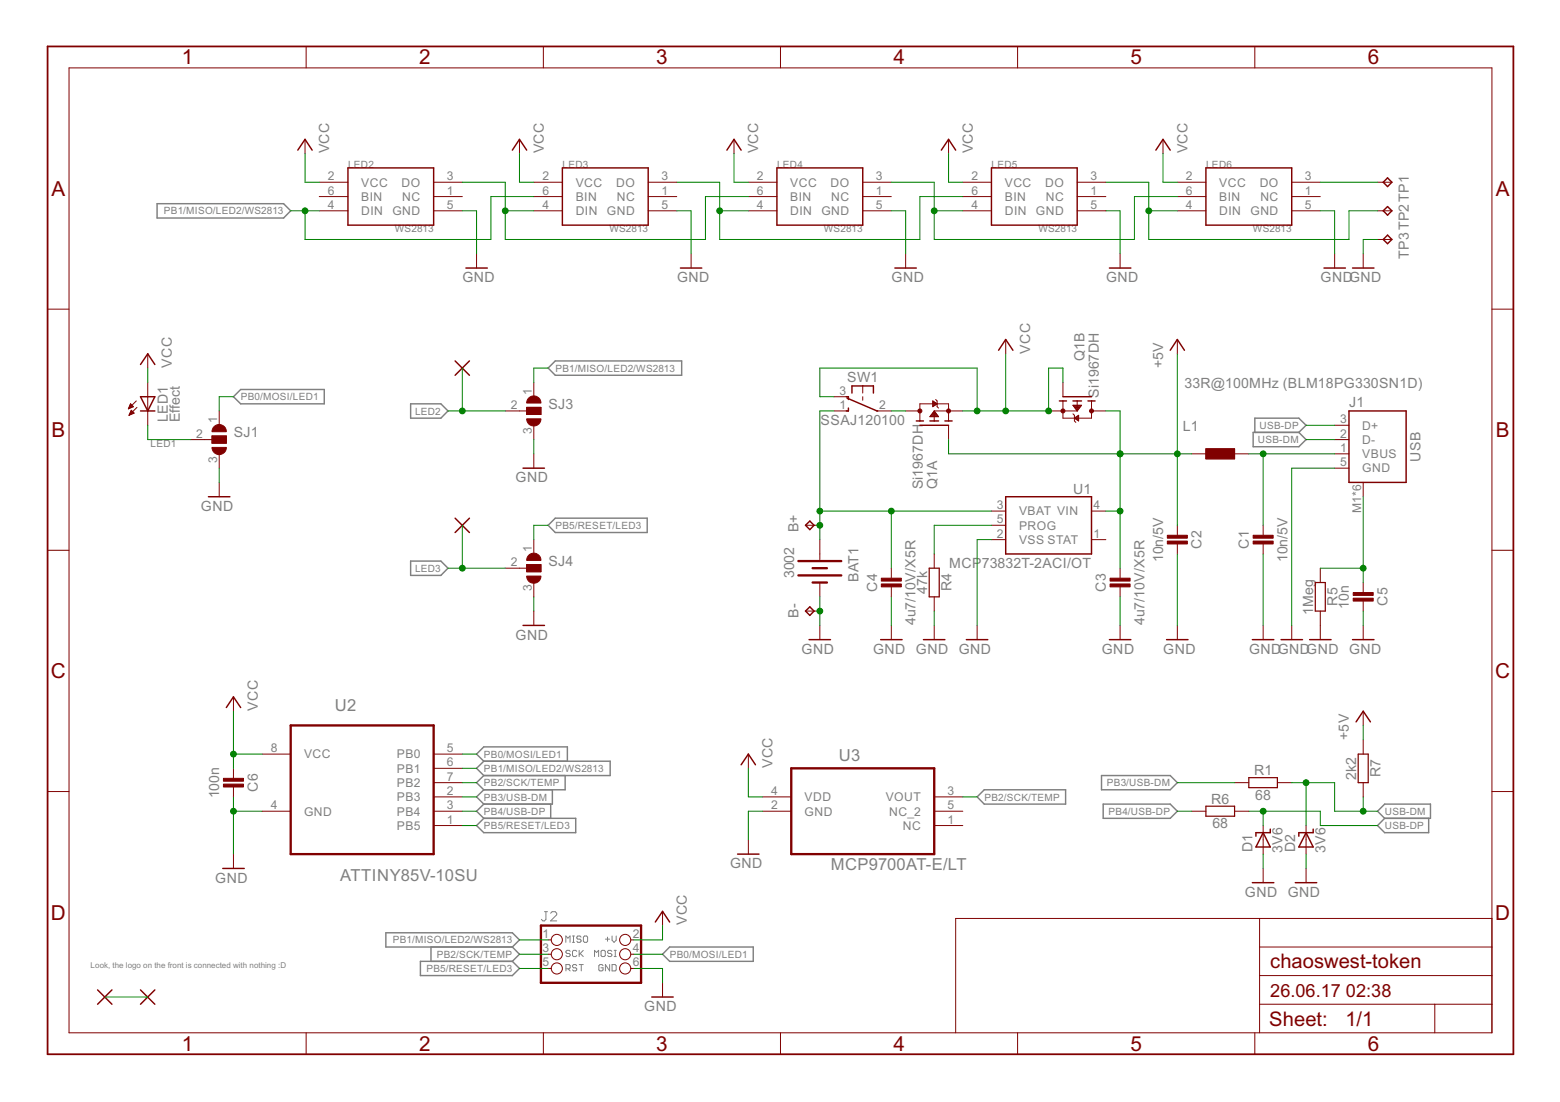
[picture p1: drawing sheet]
<svg xmlns="http://www.w3.org/2000/svg" width="297mm" height="210mm" viewBox="0 0 297 210" stroke-linecap="round" stroke-linejoin="round" font-family="sans-serif">
<g fill="none" stroke="#808080" stroke-width=".19">
<path d="M103.7 173.7h.5M103.9 173.7v1.4l-.2 .3h-.3l-.3-.3M104.8 173.9l.3-.2h.6l.3 .2v.3l-1.2 1.2h1.2M107.7 179.5v-1.2l.4 .4 .4-.4v1.2M109 179.5h.4M109 178.3h.4M109.2 178.3v1.2M110.6 178.5l-.2-.2h-.4l-.2 .4 .2 .2h.4l.2 .4-.2 .2h-.4l-.2-.2M111.1 178.5l.2-.2h.4l.2 .2v.8l-.2 .2h-.4l-.2-.2zM115.3 178.9h.8M115.7 178.5v.8M116.5 178.3v.8l.4 .4 .4-.4v-.8"/>
<path d="M107.8 184.5h.6l.2-.2v-.4l-.2-.2h-.6v1.2M108.2 184.5l.4 .4M108.6 181.2l-.2-.2h-.4l-.2 .2v.2l.2 .2h.4l.2 .2-.2 .4h-.4l-.2-.2M109.8 183.9l-.2-.2h-.4l-.2 .2 .2 .4h.4l.2 .2-.2 .4h-.4l-.2-.2M109.8 181.2l-.2-.2h-.4l-.2 .2v.8l.2 .2h.4l.2-.2M110.3 181v1.2M110.3 183.7h.8M110.5 181.6l.6 .6M110.7 183.7v1.2M111.1 181l-.8 .8M113.2 182.2v-1.2l.4 .4 .4-.4v1.2M114.6 181h.4l.3 .2v.8l-.3 .2h-.4l-.2-.2v-.8z"/>
<path d="M114.8 183.9l-.2-.2h-.4l-.2 .2v.8l.2 .2h.4l.2-.2v-.4h-.4M116.1 183.7v1.2l-.8-1.2v1.2M116.5 181.2l-.2-.2h-.4l-.2 .2v.2l.2 .2h.4l.2 .2-.2 .4h-.4l-.2-.2M116.5 183.7h.6l.2 .2v.8l-.2 .2h-.6zM116.9 181h.4M116.9 182.2h.4M117.2 181v1.2"/>
</g>
<g fill="none" stroke="#808080" stroke-width=".28">
<path d="M29.9 38.8h24.1l1.4 1.4-1.4 1.3h-24.1zM45.8 74.2h15.9v2.7h-15.9l-1.4-1.3zM78.2 76.9h5.7l1.4 1.4-1.4 1.4h-5.7zM104.4 70.1l1.3-1.4h24.1v2.8h-24.1zM238.6 82.4h8.7l1.4 1.3-1.4 1.4h-8.7zM238.9 82.4v-2.7h8.4l1.4 1.3-1.4 1.4M78.2 106.9h5.7l1.4 1.3-1.4 1.4h-5.7zM104.4 100.1l1.3-1.4h17.5v2.7h-17.5zM92.1 155.9h17.5v2.7h-17.5l-1.4-1.4zM92.1 145h24.1v2.7h-24.1M92.1 150.4l-1.4 1.4 1.4 1.4M92.1 153.2l-1.4 1.3 1.4 1.4"/>
<path d="M92.1 147.7l-1.4 1.4 1.4 1.3M92.1 145l-1.4 1.3 1.4 1.4M92.1 145l-1.4-1.4 1.4-1.3h15.9v2.7M104.9 153.2v2.7M105.2 150.4v2.8h-13.1M107.6 147.7v2.7h-15.5M187.4 150.4h15.5v2.8h-15.5l-1.3-1.4zM209.7 147.7h13.1l1.4 1.4-1.4 1.3h-13.1zM210.1 153.2h12.7l1.4 1.3-1.4 1.4h-12.7zM262.3 154.5l1.4-1.3h8.7v2.7h-8.7zM263.7 155.9l-1.4 1.3 1.4 1.4h8.3v-2.7M73.5 177.7h24.1l1.3 1.3-1.3 1.4h-24.1z"/>
<path d="M80.1 183.1h17.5l1.3 1.4-1.3 1.3h-17.5zM82.1 180.4v2.7M97.6 180.4l1.3 1.4-1.3 1.3M127.5 180.4h15.9v2.7h-15.9l-1.3-1.3z"/>
</g>
<g fill="none" stroke="#800000" stroke-width=".28">
<path d="M56.7 28.6l1.4-2.1 1.3 2.1M66.3 32h16.3v10.9h-16.3zM97.6 28.6l1.3-2.1 1.4 2.1M107.1 32h16.3v10.9h-16.3zM138.4 28.6l1.4-2.1 1.3 2.1M147.9 32h16.4v10.9h-16.4zM179.2 28.6l1.4-2.1 1.4 2.1M188.8 32h16.3v10.9h-16.3zM220.1 28.6l1.3-2.1 1.4 2.1M229.6 32h16.4v10.9h-16.4zM263.4 34.7l.8-.8 .8 .8-.8 .8zM88.7 51.1h4.1"/>
<path d="M129.6 51.1h4M170.4 51.1h4.1M211.2 51.1h4.1M252.1 51.1h4.1M257.5 51.1h4.1M263.4 40.2l.8-.9 .8 .9-.8 .8zM264.2 44.8l.8 .8-.8 .8-.8-.8zM26.8 75.6h2.7l-1.4 2.7zM26.8 78.3h2.7M26.8 69.4l1.3-2 1.4 2M86.7 68.7l2.7 2.8M89.4 68.7l-2.7 2.8"/>
<path d="M161.1 75.6h.4v.5M161.3 75.8l5.8 2.5M161.5 77.7v.6h-.4M162.2 74.9v-1.4h4.1v1.4M190.1 66.7l1.4-2 1.4 2M201.7 76.4h1.4M202.4 75.6h5.4M204.3 76.4h1.6M207.2 76.4h1.3M222.8 66.7l1.4-2 1.3 2M256.9 78.3h10.8v13.6h-10.8zM39.7 94.6h4.1"/>
<path d="M86.7 98.7l2.7 2.7M89.4 98.7l-2.7 2.7M99.6 89.2h4.1M174.5 80.2h1.3M175.2 81h5.4M177.1 80.2h1.6M179.9 80.2h1.4M191.5 94.6h16.3v10.9h-16.3zM99.6 119.1h4.1M153.4 100.1l.8-.8 .8 .8-.8 .8zM153.4 116.4l.8-.8 .8 .8-.8 .8zM43.1 134.8l1.3-2.1 1.4 2.1"/>
<path d="M154.1 121.8h4M167.7 121.8h4.1M175.8 121.8h4.1M184 121.8h4.1M211.2 121.8h4.1M222.1 121.8h4.1M238.5 121.8h4M243.9 121.8h4.1M249.4 121.8h4M257.5 121.8h4.1M258.2 137.5l1.4-2 1.3 2M141.1 145.7l1.4-2.1 1.3 2.1"/>
<path d="M240.5 158.6l1.4 2.7h-2.8zM241.9 157.9v.7h-2.8v.7M248.7 158.6l1.3 2.7h-2.7zM250 157.9v.7h-2.7v.7M42.4 165.4h4.1M124.8 175.6l1.4-2 1.3 2M140.4 162.7h4.1M238.5 168.1h4M246.6 168.1h4.1M18.6 188.6l2.7 2.7M21.3 188.6l-2.7 2.7M26.8 188.6l2.7 2.7"/>
<path d="M29.5 188.6l-2.7 2.7M124.1 189.9h4.1"/>
</g>
<g fill="none" stroke="#800000" stroke-width=".19">
<path d="M13.1 12.9h271v183.8h-271zM58.3 8.8v4.1M103.5 8.8v4.1M148.6 8.8v4.1M193.8 8.8v4.1M238.9 8.8v4.1M58.1 26.5v2.8M60.8 37.4h5.5M60.8 34.7h5.5M82.6 37.4h5.4M82.6 34.7h5.4M98.9 26.5v2.8"/>
<path d="M101.6 37.4h5.5M101.6 34.7h5.5M123.4 37.4h5.5M123.4 34.7h5.5M139.8 26.5v2.8M142.5 37.4h5.4M142.5 34.7h5.4M164.3 37.4h5.4M164.3 34.7h5.4M180.6 26.5v2.8M183.3 37.4h5.5M183.3 34.7h5.5"/>
<path d="M205.1 37.4h5.5M205.1 34.7h5.5M221.4 26.5v2.8M224.2 37.4h5.4M224.2 34.7h5.4M246 37.4h5.4M246 34.7h5.4M262.3 34.7h2.7M9.1 58.9h4M60.8 40.2h5.5M82.6 40.2h5.4M90.7 48.3v2.8"/>
<path d="M101.6 40.2h5.5M123.4 40.2h5.5M131.6 48.3v2.8M142.5 40.2h5.4M164.3 40.2h5.4M172.4 48.3v2.8M183.3 40.2h5.5M205.1 40.2h5.5M213.3 48.3v2.8M224.2 40.2h5.4M246 40.2h5.4M254.1 48.3v2.8"/>
<path d="M259.6 48.3v2.8M262.3 40.2h2.7M262.3 45.6h2.7M284.1 58.9h4.1M24.5 77.7h.2M24.6 77.6h.5M24.6 79.1h.1M24.6 77.5h.8M24.7 77.3h.6M24.7 78.9h.3M24.7 78.8h.6M24.7 77.2h.4"/>
<path d="M24.8 78.7h.7M24.8 77.1h.2M24.8 76.9h.1M24.8 78.5h.6M24.8 76.9l-.4 1M24.8 76.9l.6 .6-1 .4M24.9 78.4h.4M24.9 78.3h.2M25 78.1l.5 .6-.9 .4zM26 76.4l-1.6 1.5M26.1 77.6l-1.5 1.5M28.1 67.4v2.7"/>
<path d="M28.1 72.8v8.2M41.7 78.3v2.7M96.2 78.3h4.1M100.3 77.6h2.7v1.4h-2.7zM101.6 72.8v2.8M158.8 78.3h2.7M158.8 75.6h2.7M164.3 73.5v1.4M164.3 75.6v.6M167 78.3h2.7M172.4 78.3h2.8M177.1 79.3h1.6"/>
<path d="M177.2 79.2h1.4M177.3 79.1h1.2M177.4 78.9h1M177.5 78.8h.8M177.6 78.7h.6M177.6 77.3h.2M177.6 77.2h.4M177.6 77.1h.6M177.6 76.4l.8 .5-.8 .6zM177.6 76.8h.7M177.6 76.7h.5M177.6 76.6h.3"/>
<path d="M177.6 76.4h.1M177.7 78.5h.4M177.8 78.4h.2M177.9 78.3h5.4M177.9 78.3v1.9M177.9 78.3l.8 1.1h-1.6zM178.2 76.1l.2 .3v1.1l.3 .2M191.5 64.7v2.7M199.7 78.3h5.4M202.4 72.8v2.8M202.4 76.4v3.3h5.4v-3.3M204.3 77.2h1.6l-.8 1.1z"/>
<path d="M204.3 78.8l.3 .3v1.1l.3 .3M204.4 77.3h1.4M204.5 77.5h1.2M204.6 79.7l.8-.6v1.1zM204.6 77.6h1M204.7 79.6h.7M204.7 79.7h.7M204.7 77.7h.8M204.8 77.9h.6M204.9 79.5h.5M204.9 79.8h.5M204.9 78h.4"/>
<path d="M205 78.1h.2M205 79.3h.4M205.1 80h.3M205.1 76.4v1.9M205.3 79.2h.1M207.8 78.3h2.8M224.2 64.7v2.7M36.3 83.7h4.1M40.4 83h2.7v1.4h-2.7zM41.7 86.4v2.8M41.7 91.9v2.7M101.6 81v2.7"/>
<path d="M101.6 86.4v2.8M175.2 80.2v-3.3h5.4v3.3M180.6 81v2.7M188.8 97.3h2.7M205.3 80.1h.1M207.8 97.3h2.8M226.9 86.4h2.7M229.6 85.5h5.5v1.9h-5.5zM235.1 86.4h2.7M254.1 86.4h2.8M254.1 81h2.8M254.1 83.7h2.8"/>
<path d="M254.1 89.2h2.8M259.6 91.9v2.7M9.1 104.8h4M96.2 108.2h4.1M100.3 107.5h2.7v1.4h-2.7zM101.6 102.8v2.7M101.6 111v2.7M101.6 116.4v2.7M153.4 100.1h2.7M153.4 116.4h2.7M156.1 102.8v3.8M156.1 111v2.7"/>
<path d="M156.1 119.1v2.7M169.7 108.2v1.9M169.7 111.8v1.9M169.7 119.1v2.7M177.9 105.5v2.7M177.9 113.7v2.7M177.9 119.1v2.7M186.1 119.1v2.7M188.8 102.8h2.7M188.8 100.1h2.7M207.8 102.8h2.8M213.3 108.2v1.9"/>
<path d="M213.3 111.8v1.9M213.3 119.1v2.7M224.2 100.1v1.9M224.2 103.6v1.9M224.2 119.1v2.7M240.5 100.1v1.9M240.5 103.6v1.9M240.5 119.1v2.7M246 119.1v2.7M251.4 108.2v2.8M251.4 116.4v5.4M259.6 111v1.9"/>
<path d="M259.6 114.5v1.9M259.6 119.1v2.7M284.1 104.8h4.1M44.4 132.7v2.8M259.6 135.5v2.7M9.1 150.8h4M44.4 146.3v2M44.4 149.9v1.9M49.9 143.6h5.5M49.9 154.5h5.5M82.6 143.6h5.4M82.6 154.5h5.4"/>
<path d="M82.6 146.3h5.4M82.6 149.1h5.4M82.6 151.8h5.4M82.6 157.2h5.4M142.5 143.6v2.7M142.5 160v2.7M145.2 154.5h5.5M145.2 151.8h5.5M177.9 154.5h5.4M177.9 151.8h5.4M177.9 157.2h5.4M226.9 154.5h2.7"/>
<path d="M235.1 154.5h2.7M235.1 149.1h2.7M240.5 157.2v5.5M243.2 149.1h2.8M248.7 157.2v5.5M259.6 140.9v2.7M259.6 149.1v2.7M284.1 150.8h4.1M44.4 162.7v2.7M104.4 179h.6M120.1 179h.6M126.2 173.6v2.7"/>
<path d="M239.8 174.9v21.8M240.5 165.4v2.7M248.7 165.4v2.7M284.1 174.9h-102.1v21.8M58.3 196.7v4.1M103.5 196.7v4.1M104.4 181.8h.6M104.4 184.5h.6M120.1 181.8h.6M120.1 184.5h.6M126.2 187.2v2.7M148.6 196.7v4.1"/>
<path d="M193.8 196.7v4.1M238.9 196.7v4.1M239.8 191.3h44.3M239.8 185.8h44.3M239.8 180.4h44.3M273.2 191.3v5.4"/>
<circle cx="106" cy="179" r="1.06"/>
<circle cx="119" cy="179" r="1.06"/>
<circle cx="106" cy="184.5" r="1.06"/>
<circle cx="106" cy="181.8" r="1.06"/>
<circle cx="119" cy="181.8" r="1.06"/>
<circle cx="119" cy="184.5" r="1.06"/>
</g>
<path d="M9.1 8.8h279.1v192h-279.1z" fill="none" stroke="#800000" stroke-width=".34"/>
<g fill="#800000" stroke="#800000" stroke-width=".19">
<path d="M257.7 113.9h3.8v.6h-3.8z"/>
<path d="M257.7 112.9h3.8v.5h-3.8z"/>
<path d="M222.3 103.1h3.8v.5h-3.8z"/>
<path d="M222.3 102h3.8v.5h-3.8z"/>
<path d="M229.6 85.5h5.5v1.9h-5.5z"/>
<path d="M238.6 103.1h3.8v.5h-3.8z"/>
<path d="M238.6 102h3.8v.5h-3.8z"/>
<path d="M211.4 111.2h3.8v.6h-3.8z"/>
<path d="M211.4 110.1h3.8v.6h-3.8z"/>
<path d="M167.8 111.2h3.8v.6h-3.8z"/>
<path d="M167.8 110.1h3.8v.6h-3.8z"/>
<path d="M40.4 83.1h2.7v1.3h-2.7z"/>
<path d="M42.5 149.4h3.9v.5h-3.9z"/>
<path d="M42.5 148.3h3.9v.5h-3.9z"/>
<path d="M100.3 77.6h2.7v1.4h-2.7z"/>
<path d="M100.3 107.5h2.7v1.4h-2.7z"/>
</g>
<path d="M176.9 108.2h1.9v5.5h-1.9zM250.4 111h1.9v5.4h-1.9zM229.6 153.6h5.5v1.9h-5.5zM237.8 148.1h5.4v1.9h-5.4zM258.6 143.6h1.9v5.5h-1.9z" fill="none" stroke="#800000" stroke-width=".23"/>
<g fill="#800000" stroke="#800000" stroke-width=".19">
<path d="M40.4 85.2h2.7a1.37 1.37 0 0 1-1.4 1.4 1.37 1.37 0 0 1-1.3-1.4z" fill-rule="evenodd"/>
<path d="M40.8 81.3a1.37 1.37 0 0 1 1.5-.3 1.37 1.37 0 0 1 .8 1.2h-2.7v-.4z" fill-rule="evenodd"/>
<path d="M100.3 79.8h2.7a1.35 1.35 0 0 1-1.4 1.3 1.35 1.35 0 0 1-1.3-1.3z" fill-rule="evenodd"/>
<path d="M100.7 75.8a1.35 1.35 0 0 1 1.5-.3 1.35 1.35 0 0 1 .8 1.3h-2.7l.1-.5z" fill-rule="evenodd"/>
<path d="M100.3 109.7h2.7a1.35 1.35 0 0 1-1.4 1.4 1.35 1.35 0 0 1-1.3-1.4z" fill-rule="evenodd"/>
<path d="M100.7 105.8a1.35 1.35 0 0 1 1.5-.3 1.35 1.35 0 0 1 .8 1.2h-2.7l.1-.4z" fill-rule="evenodd"/>
<circle cx="180.6" cy="78.3" r=".38"/>
<circle cx="175.2" cy="78.3" r=".38"/>
<circle cx="202.4" cy="78.3" r=".38"/>
<circle cx="207.8" cy="78.3" r=".38"/>
</g>
<path d="M152 106.9h8.2M152 109.6h8.2M154.7 108.2h2.8M154.7 111h2.8M55.4 138.2h27.2v24.5h-27.2zM150.7 146.3h27.2v16.4h-27.2zM103 176.3h19.1v10.9h-19.1z" fill="none" stroke="#800000" stroke-width=".44"/>
<g fill="none" stroke="#008000" stroke-width=".19">
<path d="M58.1 29.3v5.4h2.7M88 34.7h8.2v10.9h38.1v-8.2h8.2M98.9 29.3v5.4h2.7M101.6 37.4h-8.1v8.2h-35.4v-5.4M128.9 34.7h8.1v10.9h38.2v-8.2h8.1M139.8 29.3v5.4h2.7M169.7 34.7h8.2v10.9h38.1v-8.2h8.2M180.6 29.3v5.4h2.7M210.6 34.7h8.1v10.9h38.2v-5.4h5.4M221.4 29.3v5.4h2.8M251.4 34.7h10.9M55.4 40.2h5.4"/>
<path d="M88 40.2h2.7v8.1M96.2 40.2h5.4M128.9 40.2h2.7v8.1M137 40.2h5.5M169.7 40.2h2.7v8.1M177.9 40.2h5.4M210.6 40.2h2.7v8.1M218.7 40.2h5.5M251.4 40.2h2.7v8.1M262.3 45.6h-2.7v2.7M28.1 70.1v2.7M44.4 75.6h-2.7v2.7"/>
<path d="M85.3 78.3h10.9M88 70.1v8.2M104.4 70.1h-2.8v2.7M158.8 75.6h-2.7v-5.5h30v8.2M158.8 78.3h-2.7v24.5M169.7 78.3h2.7M191.5 67.4v10.9M202.4 72.8v-2.7h-2.7v8.2h-16.4M210.6 78.3h2.7v29.9M224.2 67.4v32.7M28.1 81v2.7h8.2M41.7 89.2v2.7"/>
<path d="M101.6 83.7v2.7M156.1 97.3h32.7M169.7 97.3v10.9M180.6 83.7v2.7h46.3M210.6 97.3h2.7M237.8 86.4h16.3M240.5 86.4v13.7M248.7 83.7h5.4M248.7 81h5.4M254.1 89.2h-8.1v29.9M259.6 94.6v16.4M85.3 108.2h10.9"/>
<path d="M88 100.1v8.1M101.6 113.7v2.7M104.4 100.1h-2.8v2.7M156.1 113.7v5.4M169.7 113.7v5.4M177.9 116.4v2.7M188.8 102.8h-2.7v16.3M188.8 100.1h-10.9v5.4M213.3 113.7v5.4M224.2 105.5v13.6M240.5 105.5v13.6M251.4 108.2h8.2"/>
<path d="M259.6 116.4v2.7M44.4 135.5v10.8M259.6 138.2v2.7M44.4 154.5h5.5M44.4 151.8v10.9M44.4 143.6h5.5M88 154.5h2.7M88 149.1h2.7M88 157.2h2.7M88 143.6h2.7M88 151.8h2.7M88 146.3h2.7"/>
<path d="M142.5 146.3v5.5h2.7M145.2 154.5h-2.7v5.5M183.3 151.8h2.8M224.2 154.5h2.7M224.2 149.1h10.9M237.8 154.5h13.6v2.7h10.9M240.5 154.5v2.7M246 149.1h8.1v5.4h8.2M248.7 149.1v8.1M259.6 151.8v2.7M98.9 179h5.5M126.2 176.3v2.7h-5.5"/>
<path d="M240.5 162.7v2.7M248.7 162.7v2.7M20 189.9h8.1M98.9 184.5h5.5M98.9 181.8h5.5M120.7 184.5h5.5v2.7M120.7 181.8h5.5"/>
</g>
<g fill="#008000" stroke="#008000" stroke-width=".19">
<circle cx="156.1" cy="116.4" r=".55"/>
<circle cx="44.4" cy="154.5" r=".55"/>
<circle cx="248.7" cy="149.1" r=".55"/>
<circle cx="259.6" cy="154.5" r=".55"/>
<circle cx="240.5" cy="154.5" r=".55"/>
<circle cx="259.6" cy="108.2" r=".55"/>
<circle cx="240.5" cy="86.4" r=".55"/>
<circle cx="156.1" cy="97.3" r=".55"/>
<circle cx="169.7" cy="97.3" r=".55"/>
<circle cx="156.1" cy="100.1" r=".55"/>
<circle cx="191.5" cy="78.3" r=".55"/>
<circle cx="186.1" cy="78.3" r=".55"/>
<circle cx="199.7" cy="78.3" r=".55"/>
<circle cx="44.4" cy="143.6" r=".55"/>
<circle cx="224.2" cy="86.4" r=".55"/>
<circle cx="213.3" cy="86.4" r=".55"/>
<circle cx="213.3" cy="97.3" r=".55"/>
<circle cx="96.2" cy="40.2" r=".55"/>
<circle cx="137" cy="40.2" r=".55"/>
<circle cx="177.9" cy="40.2" r=".55"/>
<circle cx="218.7" cy="40.2" r=".55"/>
<circle cx="58.1" cy="40.2" r=".55"/>
<circle cx="88" cy="78.3" r=".55"/>
<circle cx="88" cy="108.2" r=".55"/>
</g>
<g font-size="3.9" fill="#800000">
<text x="34.6" y="12.3">1</text>
<text x="79.8" y="12.3">2</text>
<text x="125" y="12.3">3</text>
<text x="170.1" y="12.3">4</text>
<text x="215.3" y="12.3">5</text>
<text x="260.4" y="12.3">6</text>
<text x="9.8" y="37.3">A</text>
<text x="284.8" y="37.3">A</text>
<text x="9.8" y="83.2">B</text>
<text x="284.8" y="83.2">B</text>
<text x="9.7" y="129.2">C</text>
<text x="284.7" y="129.2">C</text>
<text x="9.7" y="175.1">D</text>
<text x="284.7" y="175.1">D</text>
<text x="34.6" y="200.2">1</text>
<text x="79.8" y="200.2">2</text>
<text x="125" y="200.2">3</text>
<text x="170.1" y="200.2">4</text>
<text x="215.3" y="200.2">5</text>
<text x="260.4" y="200.2">6</text>
</g>
<g font-size="3.8" fill="#800000">
<text x="241.9" y="184.5">chaoswest-token</text>
<text x="241.7" y="195.5">Sheet:</text>
<text x="256.2" y="195.4">1/1</text>
</g>
<g font-size="3.5" fill="#800000">
<text x="241.9" y="189.9">26.06.17</text>
<text x="256.3" y="189.9">02:38</text>
</g>
<g font-size="3.2" fill="#808080">
<text x="63.8" y="135.5">U2</text>
<text x="159.7" y="144.9">U3</text>
<text x="64.8" y="167.8">ATTINY85V-10SU</text>
<text x="158.2" y="165.6">MCP9700AT-E/LT</text>
</g>
<g font-size="2.7" fill="#808080">
<text x="62.7" y="29.2" transform="rotate(-90 62.7 29.2)">VCC</text>
<text x="103.5" y="29.2" transform="rotate(-90 103.5 29.2)">VCC</text>
<text x="144.4" y="29.2" transform="rotate(-90 144.4 29.2)">VCC</text>
<text x="185.2" y="29.2" transform="rotate(-90 185.2 29.2)">VCC</text>
<text x="226.1" y="29.2" transform="rotate(-90 226.1 29.2)">VCC</text>
<text x="88.1" y="53.8">GND</text>
<text x="128.9" y="53.8">GND</text>
<text x="169.8" y="53.8">GND</text>
<text x="210.6" y="53.8">GND</text>
<text x="251.5" y="53.8">GNDGND</text>
<text x="268.3" y="49.3" transform="rotate(-90 268.3 49.3)">TP3TP2TP1</text>
<text x="32.7" y="70.1" transform="rotate(-90 32.7 70.1)">VCC</text>
<text x="196.1" y="67.3" transform="rotate(-90 196.1 67.3)">VCC</text>
<text x="206.5" y="68.8" transform="rotate(-90 206.5 68.8)">Q1B</text>
<text x="221.5" y="70.1" transform="rotate(-90 221.5 70.1)">+5V</text>
<text x="104.4" y="77.9">SJ3</text>
<text x="161.3" y="72.8">SW1</text>
<text x="209.2" y="75.8" transform="rotate(-90 209.2 75.8)">Si1967DH</text>
<text x="225.5" y="73.9">33R@100MHz (BLM18PG330SN1D)</text>
<text x="256.9" y="77.5">J1</text>
<text x="31.9" y="80.4" transform="rotate(-90 31.9 80.4)">LED1</text>
<text x="34.2" y="80.4" transform="rotate(-90 34.2 80.4)">Ef ect</text>
<text x="44.5" y="83.3">SJ1</text>
<text x="156.3" y="81">SSAJ120100</text>
<text x="225.2" y="82.1">L1</text>
<text x="270.5" y="87.9" transform="rotate(-90 270.5 87.9)">USB</text>
<text x="98.2" y="91.9">GND</text>
<text x="175.7" y="93.2" transform="rotate(-90 175.7 93.2)">Si1967DH</text>
<text x="178.4" y="93.2" transform="rotate(-90 178.4 93.2)">Q1A</text>
<text x="204.3" y="94.1">U1</text>
<text x="38.3" y="97.3">GND</text>
<text x="152" y="101.4" transform="rotate(-90 152 101.4)">B+</text>
<text x="104.4" y="107.8">SJ4</text>
<text x="221.5" y="107.1" transform="rotate(-90 221.5 107.1)">10n/5V</text>
<text x="228.8" y="104.5" transform="rotate(-90 228.8 104.5)">C2</text>
<text x="237.8" y="104.5" transform="rotate(-90 237.8 104.5)">C1</text>
<text x="245.1" y="107.1" transform="rotate(-90 245.1 107.1)">10n/5V</text>
<text x="151.2" y="110.2" transform="rotate(-90 151.2 110.2)">3002</text>
<text x="163.5" y="110.9" transform="rotate(-90 163.5 110.9)">BAT1</text>
<text x="167" y="112.7" transform="rotate(-90 167 112.7)">C4</text>
<text x="176.5" y="113.1" transform="rotate(-90 176.5 113.1)">47k</text>
<text x="180.7" y="108.2">MCP73832T-2ACI/OT</text>
<text x="181.2" y="112.7" transform="rotate(-90 181.2 112.7)">R4</text>
<text x="210.6" y="112.7" transform="rotate(-90 210.6 112.7)">C3</text>
<text x="152" y="117.7" transform="rotate(-90 152 117.7)">B-</text>
<text x="174.3" y="119.1" transform="rotate(-90 174.3 119.1)">4u7/10V/X5R</text>
<text x="217.9" y="119.1" transform="rotate(-90 217.9 119.1)">4u7/10V/X5R</text>
<text x="250" y="117.1" transform="rotate(-90 250 117.1)">1Meg</text>
<text x="254.7" y="115.4" transform="rotate(-90 254.7 115.4)">R5</text>
<text x="256.9" y="115.9" transform="rotate(-90 256.9 115.9)">10n</text>
<text x="264.2" y="115.4" transform="rotate(-90 264.2 115.4)">C5</text>
<text x="98.2" y="121.8">GND</text>
<text x="152.6" y="124.6">GND</text>
<text x="166.2" y="124.6">GND</text>
<text x="174.4" y="124.6">GND</text>
<text x="182.6" y="124.6">GND</text>
<text x="209.8" y="124.6">GND</text>
<text x="221.5" y="124.6">GND</text>
<text x="237.8" y="124.6">GNDGNDGND</text>
<text x="256.9" y="124.6">GND</text>
<text x="49.1" y="135.4" transform="rotate(-90 49.1 135.4)">VCC</text>
<text x="256.9" y="140.9" transform="rotate(-90 256.9 140.9)">+5V</text>
<text x="147.1" y="146.3" transform="rotate(-90 147.1 146.3)">VCC</text>
<text x="238.8" y="147.7">R1</text>
<text x="258.2" y="148.5" transform="rotate(-90 258.2 148.5)">2k2</text>
<text x="262.8" y="148.1" transform="rotate(-90 262.8 148.1)">R7</text>
<text x="41.7" y="152.1" transform="rotate(-90 41.7 152.1)">100n</text>
<text x="49.1" y="150.8" transform="rotate(-90 49.1 150.8)">C6</text>
<text x="230.6" y="153.2">R6</text>
<text x="239" y="152.3">68</text>
<text x="230.8" y="157.8">68</text>
<text x="139" y="165.4">GND</text>
<text x="238.5" y="162.4" transform="rotate(-90 238.5 162.4)">D1</text>
<text x="244.2" y="162.4" transform="rotate(-90 244.2 162.4)">3V6</text>
<text x="246.6" y="162.4" transform="rotate(-90 246.6 162.4)">D2</text>
<text x="252.4" y="162.4" transform="rotate(-90 252.4 162.4)">3V6</text>
<text x="41" y="168.1">GND</text>
<text x="237" y="170.9">GND</text>
<text x="245.2" y="170.9">GND</text>
<text x="130.8" y="176.3" transform="rotate(-90 130.8 176.3)">VCC</text>
<text x="122.7" y="192.6">GND</text>
</g>
<g font-size="2.3" fill="#808080">
<text x="62.4" y="34.3">2</text>
<text x="68.8" y="35.5">VCC</text>
<text x="76.5" y="35.5">DO</text>
<text x="85.1" y="34.3">3</text>
<text x="103.3" y="34.3">2</text>
<text x="109.6" y="35.5">VCC</text>
<text x="117.3" y="35.5">DO</text>
<text x="125.9" y="34.3">3</text>
<text x="144.1" y="34.3">2</text>
<text x="150.5" y="35.5">VCC</text>
<text x="158.2" y="35.5">DO</text>
<text x="166.8" y="34.3">3</text>
<text x="185" y="34.3">2</text>
<text x="191.3" y="35.5">VCC</text>
<text x="199" y="35.5">DO</text>
<text x="207.6" y="34.3">3</text>
<text x="225.8" y="34.3">2</text>
<text x="232.2" y="35.5">VCC</text>
<text x="239.9" y="35.5">DO</text>
<text x="248.5" y="34.3">3</text>
<text x="62.4" y="39.8">4</text>
<text x="62.4" y="37.1">6</text>
<text x="68.8" y="41">DIN</text>
<text x="68.8" y="38.3">BIN</text>
<text x="74.7" y="41">GND</text>
<text x="76.6" y="38.2">NC</text>
<text x="85.1" y="37.1">1</text>
<text x="85.1" y="39.8">5</text>
<text x="103.3" y="39.8">4</text>
<text x="103.3" y="37.1">6</text>
<text x="109.6" y="41">DIN</text>
<text x="109.6" y="38.3">BIN</text>
<text x="115.6" y="41">GND</text>
<text x="117.4" y="38.2">NC</text>
<text x="125.9" y="37.1">1</text>
<text x="125.9" y="39.8">5</text>
<text x="144.1" y="39.8">4</text>
<text x="144.1" y="37.1">6</text>
<text x="150.5" y="41">DIN</text>
<text x="150.5" y="38.3">BIN</text>
<text x="156.4" y="41">GND</text>
<text x="158.3" y="38.2">NC</text>
<text x="166.8" y="37.1">1</text>
<text x="166.8" y="39.8">5</text>
<text x="185" y="39.8">4</text>
<text x="185" y="37.1">6</text>
<text x="191.3" y="41">DIN</text>
<text x="191.3" y="38.3">BIN</text>
<text x="197.3" y="41">GND</text>
<text x="199.1" y="38.2">NC</text>
<text x="207.6" y="37.1">1</text>
<text x="207.6" y="39.8">5</text>
<text x="225.8" y="39.8">4</text>
<text x="225.8" y="37.1">6</text>
<text x="232.2" y="41">DIN</text>
<text x="232.2" y="38.3">BIN</text>
<text x="238.1" y="41">GND</text>
<text x="240" y="38.2">NC</text>
<text x="248.5" y="37.1">1</text>
<text x="248.5" y="39.8">5</text>
<text x="97.2" y="77.9">2</text>
<text x="101.3" y="75.2" transform="rotate(-90 101.3 75.2)">1</text>
<text x="159.9" y="77.9">1</text>
<text x="159.9" y="75.2">3</text>
<text x="167.4" y="77.9">2</text>
<text x="37.3" y="83.3">2</text>
<text x="41.4" y="80.6" transform="rotate(-90 41.4 80.6)">1</text>
<text x="101.3" y="82.7" transform="rotate(-90 101.3 82.7)">3</text>
<text x="255.2" y="80.6">3</text>
<text x="255.2" y="83.3">2</text>
<text x="259.4" y="81.8">D+</text>
<text x="41.4" y="88.1" transform="rotate(-90 41.4 88.1)">3</text>
<text x="255.2" y="86.1">1</text>
<text x="255.2" y="88.8">5</text>
<text x="259.4" y="84.5">D-</text>
<text x="259.4" y="87.3">VBUS</text>
<text x="259.4" y="90">GND</text>
<text x="189.8" y="97">3</text>
<text x="189.8" y="99.7">5</text>
<text x="194" y="98.2">VBAT VIN</text>
<text x="194" y="100.9">PROG</text>
<text x="208.2" y="97">4</text>
<text x="259.2" y="97.7" transform="rotate(-90 259.2 97.7)">M1*6</text>
<text x="97.2" y="107.8">2</text>
<text x="101.3" y="105.1" transform="rotate(-90 101.3 105.1)">1</text>
<text x="189.8" y="102.4">2</text>
<text x="194" y="103.6">VSS STAT</text>
<text x="208.2" y="102.4">1</text>
<text x="101.3" y="112.6" transform="rotate(-90 101.3 112.6)">3</text>
<text x="51.6" y="143.2">8</text>
<text x="85.1" y="143.2">5</text>
<text x="57.9" y="144.4">VCC</text>
<text x="75.6" y="144.4">PB0</text>
<text x="75.6" y="147.2">PB1</text>
<text x="75.6" y="149.9">PB2</text>
<text x="85.1" y="146">6</text>
<text x="85.1" y="148.7">7</text>
<text x="51.6" y="154.1">4</text>
<text x="57.9" y="155.3">GND</text>
<text x="75.6" y="152.6">PB3</text>
<text x="75.6" y="155.3">PB4</text>
<text x="85.1" y="151.4">2</text>
<text x="85.1" y="154.1">3</text>
<text x="146.9" y="151.4">4</text>
<text x="146.9" y="154.1">2</text>
<text x="153.2" y="152.6">VDD</text>
<text x="153.2" y="155.3">GND</text>
<text x="168.6" y="152.6">VOUT</text>
<text x="169.3" y="155.3">NC_2</text>
<text x="180.4" y="151.4">3</text>
<text x="180.4" y="154.1">5</text>
<text x="75.6" y="158.1">PB5</text>
<text x="85.1" y="156.9">1</text>
<text x="171.9" y="158.1">NC</text>
<text x="180.4" y="156.9">1</text>
<text x="103.3" y="178.6">1</text>
<text x="120.5" y="178.6">2</text>
<text x="103.3" y="181.4">3</text>
<text x="103.3" y="184.1">5</text>
<text x="120.5" y="181.4">4</text>
<text x="120.5" y="184.1">6</text>
</g>
<g font-size="1.9" fill="#808080">
<text x="66.3" y="32">LED2</text>
<text x="107.1" y="32">LED3</text>
<text x="148" y="32">LED4</text>
<text x="188.8" y="32">LED5</text>
<text x="229.7" y="32">LED6</text>
<text x="31.2" y="40.8">PB1/MISO/LED2/WS2813</text>
<text x="75.2" y="44.2">WS2813</text>
<text x="116" y="44.2">WS2813</text>
<text x="156.9" y="44.2">WS2813</text>
<text x="197.7" y="44.2">WS2813</text>
<text x="238.6" y="44.2">WS2813</text>
<text x="105.8" y="70.8">PB1/MISO/LED2/WS2813</text>
<text x="45.9" y="76.2">PB0/MOSI/LED1</text>
<text x="79" y="79">LED2</text>
<text x="239.8" y="81.7">USB-DP</text>
<text x="28.6" y="85.1">LED1</text>
<text x="239.5" y="84.4">USB-DM</text>
<text x="105.8" y="100.7">PB5/RESET/LED3</text>
<text x="79" y="108.9">LED3</text>
<text x="92.1" y="149.8">PB2/SCK/TEMP</text>
<text x="92.1" y="147">PB1/MISO/LED2/WS2813</text>
<text x="92.1" y="144.3">PB0/MOSI/LED1</text>
<text x="210.8" y="149.7">PB3/USB-DM</text>
<text x="92.1" y="152.5">PB3/USB-DM</text>
<text x="92.1" y="155.2">PB4/USB-DP</text>
<text x="187.4" y="152.5">PB2/SCK/TEMP</text>
<text x="211.1" y="155.2">PB4/USB-DP</text>
<text x="263.7" y="155.2">USB-DM</text>
<text x="92.1" y="157.9">PB5/RESET/LED3</text>
<text x="263.7" y="157.9">USB-DP</text>
<text x="74.8" y="179.7">PB1/MISO/LED2/WS2813</text>
<text x="81.2" y="185.1">PB5/RESET/LED3</text>
<text x="83.2" y="182.4">PB2/SCK/TEMP</text>
<text x="127.5" y="182.4">PB0/MOSI/LED1</text>
</g>
<text font-size="1.5" fill="#808080" x="17.3" y="184.5">Look, the logo on the front is connected with nothing :D</text>
</svg>
